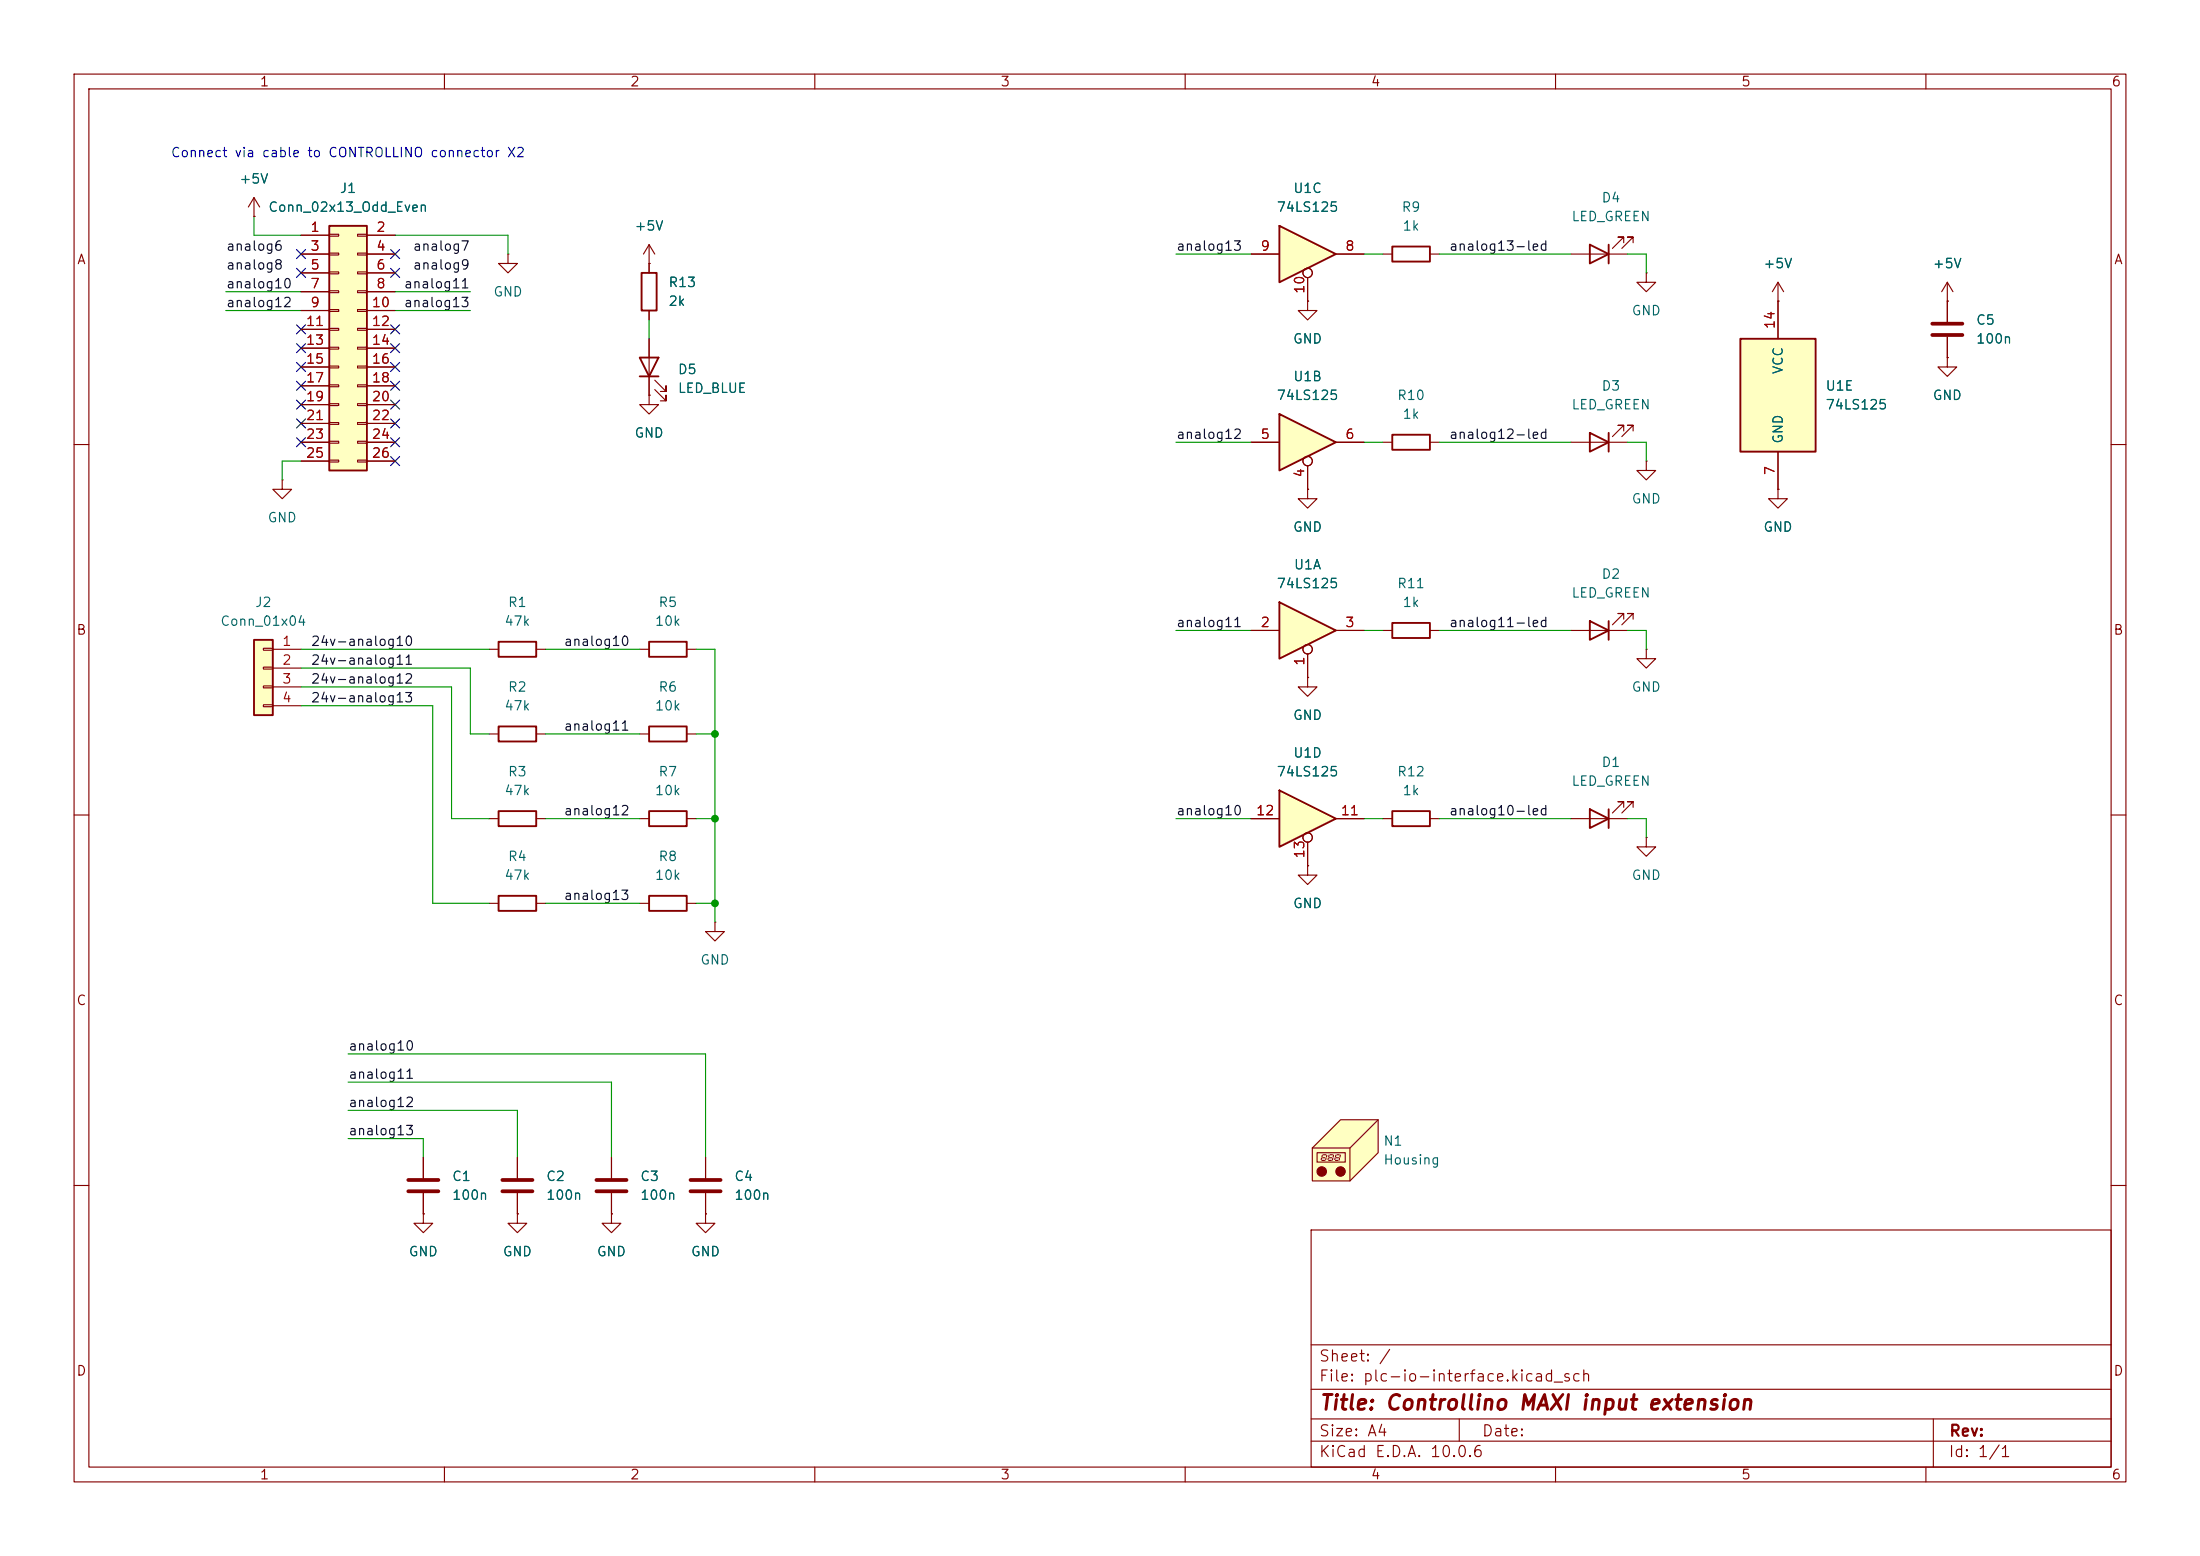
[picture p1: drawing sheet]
<svg xmlns="http://www.w3.org/2000/svg" width="297mm" height="210mm" viewBox="0 0 297 210" stroke-linecap="round" stroke-linejoin="round" font-family="sans-serif">
<g fill="none" stroke="#840000" stroke-width=".15">
<path d="M10 10h277v190h-277zM12 12h273v186h-273zM60 10v2M110 10v2M160 10v2M210 10v2M260 10v2M186.7 34.3h1.3M193 34.3h1.3M87.6 53.3v1.3h1.3l-1.3 1.3-1.2-1.3h1.2M87.6 53.3h.1M186.7 59.7h1.3"/>
<path d="M193 59.7h1.3M212.1 59.7h7.6M219.2 58.2v-.8h-.8h.8l-1.5 1.5M220.5 58.2v-.8h-.8h.8l-1.6 1.5M10 60h2M176.5 66v1.3h1.3l-1.3 1.3-1.2-1.3h1.2M176.5 66h.1M222.2 62.2v1.3h1.3l-1.3 1.3-1.2-1.3h1.2M222.2 62.2h.1M285 60h2M186.7 85.1h1.3M193 85.1h1.3"/>
<path d="M10 110h2M66 110.5h1.3M72.4 110.5h1.3M86.4 110.5h1.2M92.7 110.5h1.3M285 110h2M66 121.9h1.3M72.4 121.9h1.3M10 160h2M177 166h108v32h-108zM285 160h2M60 198v2"/>
<path d="M110 198v2M160 198v2M177 194.5h108M177 191.5h108M177 187.5h108M177 181.5h108M197 191.5v3M210 198v2M260 198v2M261 191.5v6.5"/>
</g>
<path d="M188 33.3h5v2h-5zM188 58.7h5v2h-5zM214.6 58.4l2.6 1.3-2.6 1.3zM217.2 58.4v2.6M188 84.1h5v2h-5zM67.3 109.5h5.1v2h-5.1zM87.6 109.5h5.1v2h-5.1zM67.3 120.9h5.1v2h-5.1z" fill="none" stroke="#840000" stroke-width=".25"/>
<path d="M172.7 55.9l7.6 3.8-7.6 3.8z" fill="#ffffc2"/>
<path d="M172.7 55.9l7.6 3.8-7.6 3.8z" fill="none" stroke="#840000" stroke-width=".25"/>
<g fill="none" stroke="#840000" stroke-width=".15">
<path d="M168.9 59.7h3.8M180.3 59.7h3.8M176.5 62.9v3.1"/>
<circle cx="176.5" cy="62.2" r=".63"/>
</g>
<path d="M172.7 30.5l7.6 3.8-7.6 3.8z" fill="#ffffc2"/>
<path d="M172.7 30.5l7.6 3.8-7.6 3.8z" fill="none" stroke="#840000" stroke-width=".25"/>
<g fill="none" stroke="#840000" stroke-width=".15">
<path d="M168.9 34.3h3.8M176.5 37.5v3.1M180.3 34.3h3.8M176.5 40.6v1.3h1.3l-1.3 1.3-1.2-1.3h1.2M176.5 40.6h.1"/>
<circle cx="176.5" cy="36.8" r=".63"/>
</g>
<path d="M34.3 86.4h2.5v10.1h-2.5z" fill="#ffffc2"/>
<path d="M214.6 33l2.6 1.3-2.6 1.3zM217.2 33v2.6M34.3 86.4h2.5v10.1h-2.5z" fill="none" stroke="#840000" stroke-width=".25"/>
<g fill="none" stroke="#840000" stroke-width=".15">
<path d="M212.1 34.3h7.6M219.2 32.8v-.8h-.8h.8l-1.5 1.5M220.5 32.8v-.8h-.8h.8l-1.6 1.5M222.2 36.8v1.3h1.3l-1.3 1.3-1.2-1.3h1.2M222.2 36.8h.1M38.1 64.8v1.2h1.3l-1.3 1.3-1.3-1.3h1.3M38.1 64.8h.1M35.6 87.5h1.2v.3h-1.2zM35.6 90h1.2v.3h-1.2zM35.6 92.6h1.2v.2h-1.2zM35.6 95.1h1.2v.3h-1.2zM36.8 87.6h3.8"/>
<path d="M36.8 90.2h3.8M36.8 92.7h3.8M36.8 95.3h3.8M176.5 91.4v1.3h1.3l-1.3 1.3-1.2-1.3h1.2M176.5 91.4h.1M222.2 87.6v1.3h1.3l-1.3 1.3-1.2-1.3h1.2M222.2 87.6h.1"/>
</g>
<path d="M172.7 81.3l7.6 3.8-7.6 3.8z" fill="#ffffc2"/>
<path d="M172.7 81.3l7.6 3.8-7.6 3.8zM87.6 120.9h5.1v2h-5.1z" fill="none" stroke="#840000" stroke-width=".25"/>
<g fill="none" stroke="#840000" stroke-width=".15">
<path d="M34.3 29.2h.1M34.3 26.7l-.8 1.2M34.3 26.7l.8 1.2M34.3 26.7v2.5M68.6 34.3v1.3h1.2l-1.2 1.2-1.3-1.2h1.3M68.6 34.3h.1M168.9 85.1h3.8M176.5 88.3v3.1M180.3 85.1h3.8M86.4 121.9h1.2M92.7 121.9h1.3M96.5 124.5v1.2h1.3l-1.3 1.3-1.3-1.3h1.3"/>
<path d="M96.5 124.5h.1M57.1 156.2v2.8M69.8 156.2v2.8M82.5 156.2v2.8M95.2 156.2v2.8M57.1 163.8v1.3h1.3l-1.3 1.3-1.2-1.3h1.2M57.1 163.8h.1M57.1 161v2.8M69.8 163.8v1.3h1.3l-1.3 1.3-1.2-1.3h1.2M69.8 163.8h.1M69.8 161v2.8M82.5 163.8v1.3h1.3l-1.3 1.3-1.2-1.3h1.2"/>
<path d="M82.5 163.8h.1M82.5 161v2.8M95.2 163.8v1.3h1.3l-1.3 1.3-1.2-1.3h1.2M95.2 163.8h.1M95.2 161v2.8"/>
<circle cx="176.5" cy="87.6" r=".63"/>
</g>
<path d="M55.1 159.3h4.1M67.8 159.3h4.1M80.5 159.3h4.1M93.2 159.3h4.1M55.1 160.8h4.1M67.8 160.8h4.1M80.5 160.8h4.1M93.2 160.8h4.1" fill="none" stroke="#840000" stroke-width=".51"/>
<path d="M44.4 30.5h5.1v33h-5.1z" fill="#ffffc2"/>
<path d="M44.4 30.5h5.1v33h-5.1zM214.6 109.2l2.6 1.3-2.6 1.3zM217.2 109.2v2.6" fill="none" stroke="#840000" stroke-width=".25"/>
<g fill="none" stroke="#840000" stroke-width=".15">
<path d="M40.6 31.8h3.8M40.6 34.3h3.8M40.6 36.8h3.8M40.6 39.4h3.8M44.4 31.6h1.3v.3h-1.3zM44.4 34.2h1.3v.2h-1.3zM44.4 36.7h1.3v.3h-1.3zM44.4 39.2h1.3v.3h-1.3zM48.3 31.6h1.2v.3h-1.2zM48.3 34.2h1.2v.2h-1.2zM48.3 36.7h1.2v.3h-1.2zM48.3 39.2h1.2v.3h-1.2z"/>
<path d="M49.5 31.8h3.8M49.5 34.3h3.8M49.5 36.8h3.8M49.5 39.4h3.8M40.6 41.9h3.8M40.6 44.5h3.8M40.6 47h3.8M40.6 49.5h3.8M40.6 52.1h3.8M40.6 54.6h3.8M40.6 57.2h3.8M40.6 59.7h3.8"/>
<path d="M44.4 41.8h1.3v.2h-1.3zM44.4 44.3h1.3v.3h-1.3zM44.4 46.9h1.3v.2h-1.3zM44.4 49.4h1.3v.3h-1.3zM44.4 51.9h1.3v.3h-1.3zM44.4 54.5h1.3v.2h-1.3zM44.4 57h1.3v.3h-1.3zM44.4 59.6h1.3v.2h-1.3zM48.3 41.8h1.2v.2h-1.2zM48.3 44.3h1.2v.3h-1.2zM48.3 46.9h1.2v.2h-1.2zM48.3 49.4h1.2v.3h-1.2z"/>
<path d="M48.3 51.9h1.2v.3h-1.2zM48.3 54.5h1.2v.2h-1.2zM48.3 57h1.2v.3h-1.2zM48.3 59.6h1.2v.2h-1.2zM49.5 41.9h3.8M49.5 44.5h3.8M49.5 47h3.8M49.5 49.5h3.8M49.5 52.1h3.8M49.5 54.6h3.8M49.5 57.2h3.8M49.5 59.7h3.8"/>
<path d="M262.9 40.6v2.8M262.9 45.5v2.8M40.6 62.2h3.8M44.4 62.1h1.3v.3h-1.3zM48.3 62.1h1.2v.3h-1.2zM49.5 62.2h3.8M176.5 116.8v1.3h1.3l-1.3 1.3-1.2-1.3h1.2M176.5 116.8h.1M212.1 110.5h7.6M219.2 109v-.8h-.8h.8l-1.5 1.5M220.5 109v-.8h-.8h.8l-1.6 1.5"/>
</g>
<path d="M260.9 43.7h4M260.9 45.2h4" fill="none" stroke="#840000" stroke-width=".51"/>
<path d="M181 151.1h5.1v4.5l-3.9 3.8h-5v-4.5z" fill="#ffffc2"/>
<g fill="none" stroke="#840000" stroke-width=".15">
<path d="M87.6 35.6h.1M87.6 33v3.8M87.6 33l-.7 1.3M87.6 33l.8 1.3M87.6 41.9v1.3M87.6 45.7v7.6M88.4 52.6l1.5 1.5v-.8v.8h-.7M88.4 51.3l1.5 1.5v-.7v.7h-.7M186.7 110.5h1.3M193 110.5h1.3M222.2 113v1.3h1.3l-1.3 1.3-1.2-1.3h1.2M222.2 113h.1"/>
<path d="M177.8 155.6h3.8v1.2h-3.8zM178.4 156.3v.2M178.5 156.6h.3M178.5 155.9v.3M178.6 156.3h.3M178.7 155.9h.3M179 156.3v.3M179.1 155.9v.3M179.3 156.3v.2M179.4 156.6h.3M179.4 155.9v.3M179.5 156.3h.3"/>
<path d="M179.6 155.9h.3M179.9 156.3v.3M180 155.9v.3M180.2 156.3v.2M180.3 156.6h.3M180.3 155.9v.3M180.4 156.3h.3M180.5 155.9h.3M180.8 156.3v.3M180.9 155.9v.3M181 151.1h5.1v4.5l-3.9 3.8h-5v-4.5zM182.2 154.9v4.5"/>
<path d="M186.1 151.1l-3.9 3.8h-5"/>
</g>
<g fill="#840000" stroke="#840000" stroke-width=".15">
<circle cx="178.4" cy="158.1" r=".63"/>
<circle cx="181" cy="158.1" r=".63"/>
</g>
<path d="M86.6 36.8h2v5.1h-2zM86.4 48.3h2.5l-1.3 2.5zM86.4 50.8h2.5M188 109.5h5v2h-5z" fill="none" stroke="#840000" stroke-width=".25"/>
<path d="M172.7 106.7l7.6 3.8-7.6 3.8z" fill="#ffffc2"/>
<path d="M172.7 106.7l7.6 3.8-7.6 3.8z" fill="none" stroke="#840000" stroke-width=".25"/>
<g fill="none" stroke="#840000" stroke-width=".15">
<path d="M240 66v1.3h1.3l-1.3 1.3-1.2-1.3h1.2M240 66h.1M168.9 110.5h3.8M176.5 113.7v3.1M180.3 110.5h3.8"/>
<circle cx="176.5" cy="113" r=".63"/>
</g>
<path d="M234.9 45.7h10.2v15.3h-10.2z" fill="#ffffc2"/>
<path d="M234.9 45.7h10.2v15.3h-10.2zM67.3 86.6h5.1v2h-5.1zM67.3 98h5.1v2.1h-5.1zM87.6 86.6h5.1v2h-5.1zM87.6 98h5.1v2.1h-5.1zM214.6 83.8l2.6 1.3-2.6 1.3zM217.2 83.8v2.6" fill="none" stroke="#840000" stroke-width=".25"/>
<g fill="none" stroke="#840000" stroke-width=".15">
<path d="M34.3 29.2h.1M40.6 31.8h3.8M40.6 34.3h3.8M40.6 36.8h3.8M40.6 39.4h3.8M49.5 31.8h3.8M49.5 34.3h3.8M49.5 36.8h3.8M49.5 39.4h3.8M87.6 35.6h.1M87.6 35.6v1.2M168.9 34.3h3.8"/>
<path d="M176.5 37.5v3.1M180.3 34.3h3.8M240 38.1v7.6M240 38.1l-.7 1.3M240 38.1l.8 1.3M262.9 38.1l-.8 1.3M262.9 38.1l.8 1.3M262.9 38.1v5.3M40.6 41.9h3.8M40.6 44.5h3.8M40.6 47h3.8M40.6 49.5h3.8"/>
<path d="M40.6 52.1h3.8M40.6 54.6h3.8M40.6 57.2h3.8M40.6 59.7h3.8M49.5 41.9h3.8M49.5 44.5h3.8M49.5 47h3.8M49.5 49.5h3.8M49.5 52.1h3.8M49.5 54.6h3.8M49.5 57.2h3.8M49.5 59.7h3.8"/>
<path d="M87.6 53.3h.1M87.6 41.9v1.3M87.6 45.7v2.6M87.6 50.8v2.5M168.9 59.7h3.8M176.5 40.6h.1M180.3 59.7h3.8M240 40.6h.1M262.9 48.3v1.2h1.3l-1.3 1.3-1.3-1.3h1.3M262.9 48.3h.1M262.9 40.6h.1M262.9 45.5v2.8"/>
<path d="M40.6 62.2h3.8M49.5 62.2h3.8M176.5 66h.1M176.5 62.9v3.1M240 66h.1M240 61v5M66 87.6h1.3M66 99.1h1.3M72.4 87.6h1.3M72.4 99.1h1.3M86.4 87.6h1.2M86.4 99.1h1.2"/>
<path d="M92.7 87.6h1.3M92.7 99.1h1.3M168.9 85.1h3.8M176.5 91.4h.1M176.5 88.3v3.1M180.3 85.1h3.8M212.1 85.1h7.6M219.2 83.6v-.8h-.8h.8l-1.5 1.5M220.5 83.6v-.8h-.8h.8l-1.6 1.5M168.9 110.5h3.8M176.5 116.8h.1M176.5 113.7v3.1"/>
<path d="M180.3 110.5h3.8M57.1 156.2v2.8M69.8 156.2v2.8M82.5 156.2v2.8M95.2 156.2v2.8M57.1 163.8h.1M57.1 161v2.8M69.8 163.8h.1M69.8 161v2.8M82.5 163.8h.1M82.5 161v2.8M95.2 163.8h.1"/>
<path d="M95.2 161v2.8"/>
<circle cx="176.5" cy="36.8" r=".63"/>
<circle cx="176.5" cy="62.2" r=".63"/>
<circle cx="176.5" cy="87.6" r=".63"/>
<circle cx="176.5" cy="113" r=".63"/>
</g>
<g fill="none" stroke="#009600" stroke-width=".15">
<path d="M30.5 39.4h10.1M34.3 29.2v2.6h6.3M53.3 31.8h15.3v2.5M53.3 39.4h10.2M158.7 34.3h10.2M184.1 34.3h2.6M194.3 34.3h17.8M219.7 34.3h2.5v2.5M30.5 41.9h10.1M53.3 41.9h10.2M87.6 43.2v2.5M158.7 59.7h10.2"/>
<path d="M184.1 59.7h2.6M194.3 59.7h17.8M219.7 59.7h2.5v2.5M40.6 62.2h-2.5v2.6M40.6 92.7h20.4v17.8h5M40.6 90.2h22.9v8.9h2.5M40.6 95.3h17.8v26.6h7.6M40.6 87.6h25.4M73.7 99.1h12.7M73.7 87.6h12.7M94 99.1h2.5M94 87.6h2.5v36.9"/>
<path d="M158.7 85.1h10.2M184.1 85.1h2.6M194.3 85.1h17.8M219.7 85.1h2.5v2.5M73.7 110.5h12.7M94 110.5h2.5M158.7 110.5h10.2M184.1 110.5h2.6M194.3 110.5h17.8M219.7 110.5h2.5v2.5M73.7 121.9h12.7M94 121.9h2.5"/>
<path d="M47 149.9h22.8v6.3M47 146.1h35.5v10.1M47 142.2h48.2v14M47 153.7h10.1v2.5"/>
</g>
<g fill="none" stroke="#000084" stroke-width=".15">
<path d="M40 33.7l1.2 1.2M40 36.2l1.2 1.2M41.2 33.7l-1.2 1.2M41.2 36.2l-1.2 1.2M52.7 33.7l1.2 1.2M52.7 36.2l1.2 1.2M53.9 33.7l-1.2 1.2M53.9 36.2l-1.2 1.2M40 43.8l1.2 1.3M40 56.5l1.2 1.3M40 54l1.2 1.2M40 48.9l1.2 1.2"/>
<path d="M40 51.5l1.2 1.2M40 59.1l1.2 1.2M40 46.4l1.2 1.2M41.2 43.8l-1.2 1.3M41.2 46.4l-1.2 1.2M41.2 56.5l-1.2 1.3M41.2 54l-1.2 1.2M41.2 59.1l-1.2 1.2M41.2 48.9l-1.2 1.2M41.2 51.5l-1.2 1.2M52.7 56.5l1.2 1.3M52.7 48.9l1.2 1.2"/>
<path d="M52.7 54l1.2 1.2M52.7 46.4l1.2 1.2M52.7 43.8l1.2 1.3M52.7 59.1l1.2 1.2M52.7 51.5l1.2 1.2M53.9 43.8l-1.2 1.3M53.9 56.5l-1.2 1.3M53.9 48.9l-1.2 1.2M53.9 54l-1.2 1.2M53.9 46.4l-1.2 1.2M53.9 51.5l-1.2 1.2M53.9 59.1l-1.2 1.2"/>
<path d="M52.7 61.6l1.2 1.2M53.9 61.6l-1.2 1.2"/>
</g>
<g fill="#009600" stroke="#009600" stroke-width=".14">
<circle cx="96.5" cy="99.1" r=".46"/>
<circle cx="96.5" cy="110.5" r=".46"/>
<circle cx="96.5" cy="121.9" r=".46"/>
</g>
<text font-size="2" fill="#840000" x="178" y="190.8">Title: Controllino MAXI input extension</text>
<g font-size="1.5" fill="#840000">
<text x="178" y="184.1">Sheet: /</text>
<text x="178" y="186.8">File: plc-io-interface.kicad_sch</text>
<text x="178" y="197">KiCad E.D.A. 10.0.6</text>
<text x="178" y="194.2">Size: A4</text>
<text x="200" y="194.2">Date:</text>
<text x="263" y="197">Id: 1/1</text>
<text x="263" y="194.2">Rev:</text>
</g>
<g font-size="1.3" fill="#840000">
<text x="35" y="12">1</text>
<text x="85" y="12">2</text>
<text x="135" y="12">3</text>
<text x="185" y="12">4</text>
<text x="235" y="12">5</text>
<text x="285" y="12">6</text>
<text x="10.3" y="36">A</text>
<text x="285.3" y="36">A</text>
<text x="10.2" y="86">B</text>
<text x="285.2" y="86">B</text>
<text x="10.2" y="136">C</text>
<text x="285.2" y="136">C</text>
<text x="10.2" y="186">D</text>
<text x="285.2" y="186">D</text>
<text x="35" y="200">1</text>
<text x="85" y="200">2</text>
<text x="135" y="200">3</text>
<text x="185" y="200">4</text>
<text x="235" y="200">5</text>
<text x="285" y="200">6</text>
</g>
<text font-size="1.3" fill="#0000c2" x="23" y="21.5">Connect via cable to CONTROLLINO connector X2</text>
<g font-size="1.3" fill="#006464">
<text x="32.2" y="25.1">+5V</text>
<text x="36.1" y="28.9">Conn_02x13_Odd_Even</text>
<text x="45.8" y="26.4">J1</text>
<text x="172.3" y="28.9">74LS125</text>
<text x="174.5" y="26.4">U1C</text>
<text x="189.1" y="28.9">R9</text>
<text x="216.1" y="27.6">D4</text>
<text x="85.6" y="31.4">+5V</text>
<text x="189.3" y="31.4">1k</text>
<text x="212.1" y="30.2">LED_GREEN</text>
<text x="66.5" y="40.3">GND</text>
<text x="90.2" y="39.1">R13</text>
<text x="90.2" y="41.6">2k</text>
<text x="238" y="36.5">+5V</text>
<text x="260.8" y="36.5">+5V</text>
<text x="174.5" y="46.7">GND</text>
<text x="220.2" y="42.9">GND</text>
<text x="266.7" y="44.1">C5</text>
<text x="266.7" y="46.7">100n</text>
<text x="91.4" y="50.8">D5</text>
<text x="91.4" y="53.4">LED_BLUE</text>
<text x="174.5" y="51.8">U1B</text>
<text x="216.1" y="53">D3</text>
<text x="241" y="50.6" transform="rotate(-90 241 50.6)">VCC</text>
<text x="246.4" y="53">U1E</text>
<text x="85.6" y="59.4">GND</text>
<text x="172.3" y="54.3">74LS125</text>
<text x="188.5" y="54.3">R10</text>
<text x="189.3" y="56.8">1k</text>
<text x="212.1" y="55.6">LED_GREEN</text>
<text x="241" y="60" transform="rotate(-90 241 60)">GND</text>
<text x="246.4" y="55.6">74LS125</text>
<text x="260.8" y="54.3">GND</text>
<text x="36" y="70.8">GND</text>
<text x="220.2" y="68.3">GND</text>
<text x="174.5" y="72.1">GND</text>
<text x="174.6" y="77.2">U1A</text>
<text x="238" y="72.1">GND</text>
<text x="34.3" y="82.2">J2</text>
<text x="68.5" y="82.2">R1</text>
<text x="88.8" y="82.2">R5</text>
<text x="172.3" y="79.7">74LS125</text>
<text x="188.5" y="79.7">R11</text>
<text x="189.3" y="82.2">1k</text>
<text x="212.1" y="81">LED_GREEN</text>
<text x="216.1" y="78.4">D2</text>
<text x="29.7" y="84.8">Conn_01x04</text>
<text x="68" y="84.8">47k</text>
<text x="88.3" y="84.8">10k</text>
<text x="68.5" y="93.7">R2</text>
<text x="88.8" y="93.7">R6</text>
<text x="220.2" y="93.7">GND</text>
<text x="68" y="96.2">47k</text>
<text x="88.3" y="96.2">10k</text>
<text x="174.5" y="97.5">GND</text>
<text x="68" y="107.6">47k</text>
<text x="68.5" y="105.1">R3</text>
<text x="88.3" y="107.6">10k</text>
<text x="88.8" y="105.1">R7</text>
<text x="172.3" y="105.1">74LS125</text>
<text x="174.5" y="102.6">U1D</text>
<text x="188.5" y="105.1">R12</text>
<text x="189.3" y="107.6">1k</text>
<text x="212.1" y="106.4">LED_GREEN</text>
<text x="216.1" y="103.8">D1</text>
<text x="68" y="119.1">47k</text>
<text x="68.5" y="116.5">R4</text>
<text x="88.3" y="119.1">10k</text>
<text x="88.8" y="116.5">R8</text>
<text x="220.2" y="119.1">GND</text>
<text x="174.5" y="122.9">GND</text>
<text x="94.5" y="130.5">GND</text>
<text x="186.7" y="155">N1</text>
<text x="60.9" y="159.7">C1</text>
<text x="73.6" y="159.7">C2</text>
<text x="86.3" y="159.7">C3</text>
<text x="99" y="159.7">C4</text>
<text x="186.7" y="157.5">Housing</text>
<text x="60.9" y="162.3">100n</text>
<text x="73.6" y="162.3">100n</text>
<text x="86.3" y="162.3">100n</text>
<text x="99" y="162.3">100n</text>
<text x="55.1" y="169.9">GND</text>
<text x="67.8" y="169.9">GND</text>
<text x="80.5" y="169.9">GND</text>
<text x="93.2" y="169.9">GND</text>
</g>
<g font-size="1.3" fill="#0f0f0f">
<text x="30.5" y="34.2">analog6</text>
<text x="55.7" y="34.2">analog7</text>
<text x="158.7" y="34.2">analog13</text>
<text x="195.6" y="34.2">analog13-led</text>
<text x="30.5" y="36.7">analog8</text>
<text x="30.5" y="41.8">analog12</text>
<text x="30.5" y="39.2">analog10</text>
<text x="54.4" y="41.8">analog13</text>
<text x="54.4" y="39.2">analog11</text>
<text x="55.7" y="36.7">analog9</text>
<text x="158.7" y="59.6">analog12</text>
<text x="195.6" y="59.6">analog12-led</text>
<text x="41.9" y="87.5">24v-analog10</text>
<text x="76" y="87.5">analog10</text>
<text x="158.7" y="85">analog11</text>
<text x="195.6" y="85">analog11-led</text>
<text x="41.9" y="90">24v-analog11</text>
<text x="41.9" y="92.6">24v-analog12</text>
<text x="41.9" y="95.1">24v-analog13</text>
<text x="76" y="98.9">analog11</text>
<text x="76" y="110.4">analog12</text>
<text x="158.7" y="110.4">analog10</text>
<text x="195.6" y="110.4">analog10-led</text>
<text x="76" y="121.8">analog13</text>
<text x="47" y="142.1">analog10</text>
<text x="47" y="145.9">analog11</text>
<text x="47" y="149.7">analog12</text>
<text x="47" y="153.5">analog13</text>
</g>
<g font-size="1.3" fill="#a90000">
<text x="41.8" y="31.6">1</text>
<text x="41.8" y="34.2">3</text>
<text x="50.7" y="31.6">2</text>
<text x="50.7" y="34.2">4</text>
<text x="170.1" y="34.2">9</text>
<text x="181.5" y="34.2">8</text>
<text x="41.8" y="36.7">5</text>
<text x="41.8" y="39.2">7</text>
<text x="41.8" y="41.8">9</text>
<text x="50.1" y="41.8">10</text>
<text x="50.7" y="36.7">6</text>
<text x="50.7" y="39.2">8</text>
<text x="176.4" y="39.8" transform="rotate(-90 176.4 39.8)">10</text>
<text x="41.2" y="44.3">11</text>
<text x="41.2" y="46.9">13</text>
<text x="50.1" y="44.3">12</text>
<text x="50.1" y="46.9">14</text>
<text x="239.9" y="44.5" transform="rotate(-90 239.9 44.5)">14</text>
<text x="41.2" y="49.4">15</text>
<text x="41.2" y="51.9">17</text>
<text x="50.1" y="49.4">16</text>
<text x="50.1" y="51.9">18</text>
<text x="41.2" y="54.5">19</text>
<text x="41.2" y="57">21</text>
<text x="41.2" y="59.6">23</text>
<text x="50.1" y="54.5">20</text>
<text x="50.1" y="57">22</text>
<text x="50.1" y="59.6">24</text>
<text x="170.1" y="59.6">5</text>
<text x="181.5" y="59.6">6</text>
<text x="41.2" y="62.1">25</text>
<text x="50.1" y="62.1">26</text>
<text x="176.4" y="64.5" transform="rotate(-90 176.4 64.5)">4</text>
<text x="239.9" y="64.2" transform="rotate(-90 239.9 64.2)">7</text>
<text x="38" y="87.5">1</text>
<text x="170.1" y="85">2</text>
<text x="176.4" y="89.9" transform="rotate(-90 176.4 89.9)">1</text>
<text x="181.5" y="85">3</text>
<text x="38" y="90">2</text>
<text x="38" y="92.6">3</text>
<text x="38" y="95.1">4</text>
<text x="169.5" y="110.4">12</text>
<text x="180.9" y="110.4">11</text>
<text x="176.4" y="116" transform="rotate(-90 176.4 116)">13</text>
</g>
</svg>
